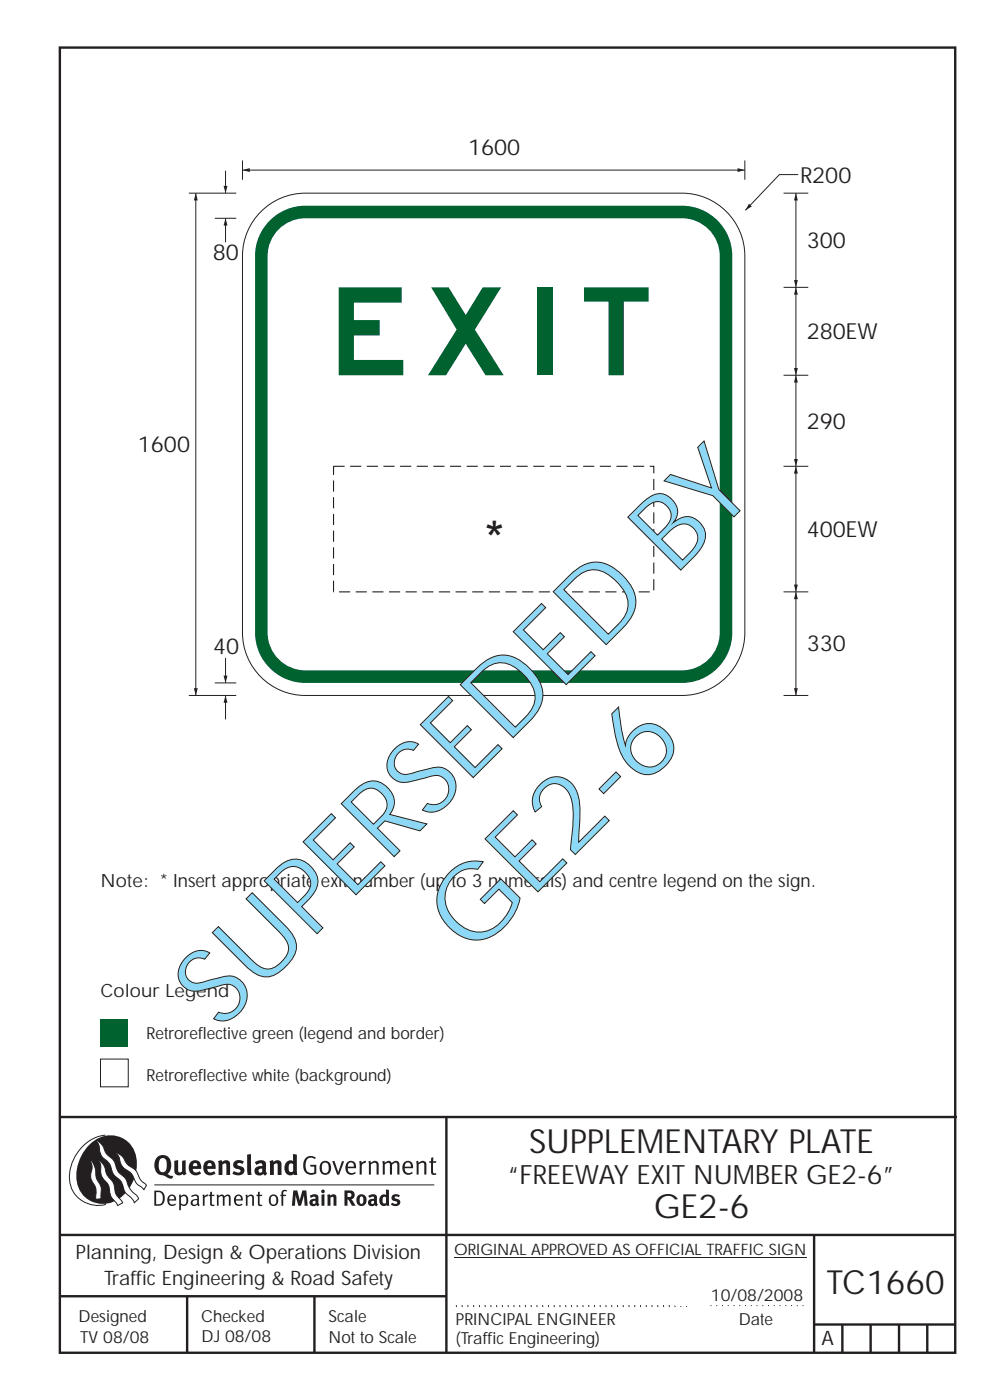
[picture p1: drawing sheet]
<svg xmlns="http://www.w3.org/2000/svg" width="210mm" height="297mm" viewBox="0 0 210 297" stroke-linecap="round" stroke-linejoin="round" font-family="sans-serif">
<g fill="none" stroke="#231f20" stroke-width=".51">
<path d="M12.7 10.1h189.9v276.9h-189.9zM12.7 237h190.3M94.7 236.9v50.1M12.7 262h190M12.7 275h82M39.7 275v12M66.7 275v12M172.7 262v25M172.7 281h30M178.7 281v6M184.7 281v6M190.7 281v6"/>
<path d="M196.7 281v6"/>
</g>
<path d="M96.7 277h46.5M96.7 277.2h49.6M150.7 277h20" fill="none" stroke="#231f20" stroke-width=".21" stroke-dasharray=".2 1" stroke-linecap="butt"/>
<path d="M96.3 266.7h74.7" fill="none" stroke="#231f20" stroke-width=".21"/>
<path d="M21.3 216.2h5.9v5.9h-5.9z" fill-rule="evenodd" fill="#00622f"/>
<path d="M21.3 224.7h5.9v5.9h-5.9z" fill-rule="evenodd" fill="#fff" stroke="#231f20" stroke-width=".21"/>
<g fill="#231f20">
<path d="M64.9 245.6a1.61 1.61 0 0 1 2.1 0l-.2 .3a1.17 1.17 0 0 0-1.4-.2 1.17 1.17 0 0 0-.6 1.3 1.42 1.42 0 0 0 1.2 1.8l.7-.1v-1.2h-.8l-.1-.4h1.3v1.8a1.82 1.82 0 0 1-2.2 0 1.82 1.82 0 0 1-.6-2.1l.2-.7z" fill-rule="evenodd"/>
<path d="M68.2 246.5a1.77 1.77 0 0 0 .4 2.7 1.39 1.39 0 0 0 1.4-.5 1.39 1.39 0 0 0 .2-1.5 1.19 1.19 0 0 0-2-.7zM68.5 246.8a.83 .83 0 0 1 1 .1 .83 .83 0 0 1 .2 .9 .75 .75 0 0 1-.6 1.1 .75 .75 0 0 1-.8-.9v-.9z" fill-rule="evenodd"/>
<path d="M70.5 246.3h.4l.8 2.4 .8-2.4h.5l-1.1 2.9h-.4z" fill-rule="evenodd"/>
<path d="M73.6 246.7a1.74 1.74 0 0 0 .5 2.5l.9-.1 .5-.2-.2-.3a.89 .89 0 0 1-1.1 .2 .89 .89 0 0 1-.4-1h1.7a1.15 1.15 0 0 0-.4-1.4 1.15 1.15 0 0 0-1.5 .3zM74 246.8a.67 .67 0 0 1 .8-.1 .67 .67 0 0 1 .3 .8h-1.3z" fill-rule="evenodd"/>
<path d="M76.2 246.4l.4-.1 .1 .4 .5-.4h.5l-.2 .5a.61 .61 0 0 0-.8 .6v1.8h-.4z" fill-rule="evenodd"/>
<path d="M78.1 246.4l.5-.1 .1 .4a.89 .89 0 0 1 .9-.4 .89 .89 0 0 1 .7 .7v2.2h-.4v-2.2l-.1-.2-.3-.1-.8 .3v2.2h-.4z" fill-rule="evenodd"/>
<path d="M81.1 246.4l.4-.1 .1 .4a.83 .83 0 0 1 .8-.4 .83 .83 0 0 1 .7 .4 .86 .86 0 0 1 .9-.4 .86 .86 0 0 1 .7 .7v2.2h-.4l-.1-2.4a.5 .5 0 0 0-.8 .1l-.2 .2v2.1h-.5v-2.3l-.4-.2-.7 .3v2.2h-.4z" fill-rule="evenodd"/>
<path d="M85.7 246.7a1.74 1.74 0 0 0 .5 2.5l.9-.1 .5-.2-.2-.3a.89 .89 0 0 1-1.1 .2 .89 .89 0 0 1-.4-1h1.7a1.15 1.15 0 0 0-.5-1.4 1.15 1.15 0 0 0-1.4 .3zM86 246.8a.67 .67 0 0 1 .9-.1 .67 .67 0 0 1 .3 .8h-1.3z" fill-rule="evenodd"/>
<path d="M88.3 246.4l.4-.1 .1 .4a.89 .89 0 0 1 .9-.4 .89 .89 0 0 1 .7 .7v2.2h-.4v-2.2l-.1-.2-.3-.1-.8 .3v2.2h-.4z" fill-rule="evenodd"/>
<path d="M91.5 245.6l.4-.1v.8h.7l-.2 .4h-.5v2.1l.1 .1h.5l.1 .3a.71 .71 0 0 1-1.2-.6v-1.9h-.3v-.4h.3z" fill-rule="evenodd"/>
<path d="M37 246.3l.8-.2v2a.46 .46 0 0 0 .2 .6 .46 .46 0 0 0 .6-.2v-2.2l.8-.2v2.4l.2 .5-.6 .3-.2-.3a1.03 1.03 0 0 1-1.2 .3 1.03 1.03 0 0 1-.6-1.1z" fill-rule="evenodd"/>
<path d="M40.4 246.5a1.64 1.64 0 0 0 0 2.3 1.64 1.64 0 0 0 2.3 .1l-.4-.4a.78 .78 0 0 1-.9 .2 .78 .78 0 0 1-.5-.7h1.8a1.37 1.37 0 0 0-.6-1.7 1.37 1.37 0 0 0-1.7 .2zM41 246.9a.48 .48 0 0 1 .7-.1 .48 .48 0 0 1 .2 .6h-1z" fill-rule="evenodd"/>
<path d="M43.5 246.5a1.65 1.65 0 0 0-.2 2 1.65 1.65 0 0 0 1.9 .7l.5-.3-.3-.4a.78 .78 0 0 1-.9 .3 .78 .78 0 0 1-.5-.8h1.8a1.37 1.37 0 0 0-.6-1.7 1.37 1.37 0 0 0-1.7 .2zM44.1 246.9a.48 .48 0 0 1 .6-.1 .48 .48 0 0 1 .2 .6h-.9z" fill-rule="evenodd"/>
<path d="M46.3 246.3l.7-.2 .1 .4a.95 .95 0 0 1 1-.3 .95 .95 0 0 1 .7 .8v2.3h-.8v-2.3l-.3-.2-.5 .3v2.2h-.8z" fill-rule="evenodd"/>
<path d="M49.7 246.5a1.73 1.73 0 0 1 2-.1l-.2 .5-.6-.2a.42 .42 0 0 0-.6 .3l.2 .2a1.23 1.23 0 0 1 1.4 1.1 1.47 1.47 0 0 1-2.3 .9l-.3-.2 .3-.6 .7 .3a.47 .47 0 0 0 .7-.3 .87 .87 0 0 0-1-.5l-.4-.2-.1-.4z" fill-rule="evenodd"/>
<path d="M54.1 246.5l.3 .6 .3-.2a.62 .62 0 0 1 .9 .1v.4a1.21 1.21 0 0 0-1.3 .3 1.21 1.21 0 0 0-.2 1.3 1.19 1.19 0 0 0 1.7 0l.5 .4 .4-.5-.3-.3v-1.4a.96 .96 0 0 0-1.3-1.1zM55 248l.6-.1v.7a.43 .43 0 0 1-.6 .1 .43 .43 0 0 1 0-.7z" fill-rule="evenodd"/>
<path d="M57.2 246.3l.7-.2 .1 .4a.95 .95 0 0 1 1-.3 .95 .95 0 0 1 .7 .8v2.3h-.8v-2.3l-.3-.2-.5 .3v2.2h-.8z" fill-rule="evenodd"/>
<path d="M62.2 244.8v1.5a1.29 1.29 0 0 0-1.4 .2 1.29 1.29 0 0 0-.5 1.3 1.24 1.24 0 0 0 .5 1.3 1.24 1.24 0 0 0 1.5 0l.1 .2h.7l-.1-4.4zM61.5 246.9l.4-.1 .3 .2v1.5l-.3 .1a.48 .48 0 0 1-.6-.4 1.52 1.52 0 0 1 .2-1.3z" fill-rule="evenodd"/>
<path d="M52.4 245l.8-.2 .2 4.5h-.8l-.1-.2z" fill-rule="evenodd"/>
</g>
<path d="M22.4 240.8a9 9 0 0 0-7.4 10.9 6.2 6.2 0 0 0 7.5 3.8M32.7 251.4h59.4" fill="none" stroke="#231f20" stroke-width=".21"/>
<path d="M19.1 242.7a5.7 5.7 0 0 1 6.5-1.4 5.7 5.7 0 0 1 3.4 5.7 8.6 8.6 0 0 1-6.2 8.3 5.7 5.7 0 0 1-6.5-7 9.9 9.9 0 0 1 2.8-5.6z" fill-rule="evenodd" fill="#231f20"/>
<path d="M24.4 244.5a3.1 3.1 0 0 1 2.3 2.2l.8 .7a3.2 3.2 0 0 1 2 2.4l.4 .6 1.2 1.1-.6 .9-.2-.3a3.5 3.5 0 0 1-1.9-2.1 3.8 3.8 0 0 0-2.1-2.2 3.5 3.5 0 0 1-1-2.2zM20.4 241.9a3.4 3.4 0 0 1 1.9 2.4l.7 .9a3.3 3.3 0 0 1 1.7 2.6 4.4 4.4 0 0 0 1.7 2l.3 .3a6.1 6.1 0 0 0 2.5 3.7l.2 .5-.9 .9a6.1 6.1 0 0 0-1.9-2.3l-.4-.7a3.6 3.6 0 0 0-1.9-2.8l-.6-1a3.6 3.6 0 0 0-1.9-2.8 3.7 3.7 0 0 1-.8-2.4zM21 246.1a3.4 3.4 0 0 1 1.5 2.7l.6 1a3.8 3.8 0 0 1 1.4 3.1l.3 .7 1.2 1.6-1 .5-.5-.7a3.2 3.2 0 0 1-1.3-2.8 4.3 4.3 0 0 0-1.4-2.2 4.7 4.7 0 0 1-.5-3zM19.2 246.1a5.1 5.1 0 0 1 1.2 3.7l.3 .7a3.1 3.1 0 0 1 .7 2.9l.1 .9-1.1 .2-.1-.8a3.5 3.5 0 0 0-.9-3.3 3.6 3.6 0 0 1 .1-2.5z" fill-rule="evenodd" fill="#fff" stroke="#231f20" stroke-width=".21"/>
<g fill="#231f20">
<path d="M33.4 245.5a2.51 2.51 0 0 0 .4 3.7l.8 .1a2.78 2.78 0 0 0 2 .7l.2-.6h-.6l-.7-.3a2.56 2.56 0 0 0 0-3.8 1.83 1.83 0 0 0-2.1 .2zM34 245.8a.87 .87 0 0 1 1 .1 .87 .87 0 0 1 .4 .9v.4a1.17 1.17 0 0 1-.9 1.5l-.3-.1a2.38 2.38 0 0 1-.2-2.8z" fill-rule="evenodd"/>
<path d="M33.1 252.9v2.6a1.12 1.12 0 0 0 1.2-.3 1.12 1.12 0 0 0 .2-1.2l-.1-.5-.3-.5zM32.7 252.6h1.1a1.67 1.67 0 0 1 1.2 1.6 1.67 1.67 0 0 1-1.3 1.6h-1zM36.1 253.9l-.2 .5h1.1a.55 .55 0 0 0-.3-.6 .55 .55 0 0 0-.6 .1zM35.8 253.7a.95 .95 0 0 1 1.2-.1 .95 .95 0 0 1 .4 1.1h-1.5a.72 .72 0 0 0 .4 .8 .72 .72 0 0 0 .9-.2l.1 .3a1.15 1.15 0 0 1-1.5 0 1.15 1.15 0 0 1-.2-1.5zM38.4 254.1v1.1a.7 .7 0 0 0 .9 .2 .7 .7 0 0 0 .2-.9 .61 .61 0 0 0-.4-.7 .61 .61 0 0 0-.7 .3zM38 253.5l.3-.1 .1 .4a.95 .95 0 0 1 1.2-.2 .95 .95 0 0 1 .3 1.2 .92 .92 0 0 1-.5 .9 .92 .92 0 0 1-1-.1v1.1l-.4 .1zM40.9 254.8a.5 .5 0 0 0 .2 .8 .5 .5 0 0 0 .7-.4v-.6zM40.5 253.7a1 1 0 0 1 1.7 .3v1.4l.2 .2-.2 .3-.3-.4a.78 .78 0 0 1-1.4 0 .78 .78 0 0 1 .8-1.1h.5a.58 .58 0 0 0-.3-.7 .58 .58 0 0 0-.7 .2zM43 253.5l.3-.1 .1 .4 .3-.3 .5-.1-.2 .4a.52 .52 0 0 0-.6 .5v1.5h-.4zM44.6 252.9l.4-.1-.1 .7h.6l-.1 .2h-.5v1.5a.35 .35 0 0 0 .6 .3v.3a.57 .57 0 0 1-.6 .1 .57 .57 0 0 1-.3-.6v-1.6h-.3v-.2h.3zM45.9 253.5l.4-.1 .1 .4 .2-.2a.64 .64 0 0 1 1 .2 .7 .7 0 0 1 .8-.4 .7 .7 0 0 1 .5 .6v1.8h-.4v-1.7l-.2-.4-.7 .4v1.7h-.3v-1.7a.38 .38 0 0 0-.3-.4 .38 .38 0 0 0-.5 .2l-.1 .2v1.7h-.4zM50.2 253.9l-.2 .5h1.1a.55 .55 0 0 0-.2-.6 .55 .55 0 0 0-.7 .1zM49.9 253.7a.95 .95 0 0 1 1.2-.1 .95 .95 0 0 1 .4 1.1h-1.5a.72 .72 0 0 0 .4 .8 .72 .72 0 0 0 .9-.2l.1 .3a1.15 1.15 0 0 1-1.5 0 1.15 1.15 0 0 1-.2-1.5zM52.1 253.5l.3-.1 .1 .4a.72 .72 0 0 1 .8-.4 .72 .72 0 0 1 .6 .6v1.8h-.4v-1.6a.45 .45 0 0 0-.3-.5 .45 .45 0 0 0-.5 .2l-.2 .2v1.7h-.3zM54.7 252.9l.4-.1v.7h.6l-.1 .2h-.5v1.5a.35 .35 0 0 0 .5 .3v.3a.57 .57 0 0 1-.6 .1 .57 .57 0 0 1-.3-.6v-1.6h-.3v-.2h.3zM57.6 253.8l-.2 .8a.65 .65 0 0 0 .3 .8 .65 .65 0 0 0 .8-.2l.1-.1a.93 .93 0 0 0-.7-1.4zM57.3 253.7a1.12 1.12 0 0 1 1.4 0 1.12 1.12 0 0 1 .2 1.5 1.01 1.01 0 0 1-1.2 .6 1.01 1.01 0 0 1-.7-1.2zM59.9 252.6l.5-.2 .5 .1-.2 .3-.3-.1-.3 .2v.6h.6l-.1 .2h-.5v2.1h-.4v-2.1h-.2v-.2h.2zM62.2 252.5l-.3 3.3h.7l.1-2.3 .6 2.3h.5l.7-2.3 .1 2.3h.7l-.3-3.3h-.9l-.5 2.2-.5-2.2zM65.7 253.7l.3 .4a.51 .51 0 0 1 .5-.3 .51 .51 0 0 1 .4 .4v.1a.88 .88 0 0 0-1.1 .3 .88 .88 0 0 0 .2 1.2 .9 .9 0 0 0 1.1-.2l.3 .3 .4-.4-.3-.3v-1a.87 .87 0 0 0-.4-.9 .87 .87 0 0 0-1 .2zM66.4 254.8l.5-.1v.6l-.1 .1h-.3l-.2-.2zM68.2 253.4v2.4h.6v-2.5zM68.1 252.7a.4 .4 0 0 0 .8 0 .4 .4 0 0 0-.8 0zM69.4 253.5l.1 2.3h.6v-1.7a.33 .33 0 0 1 .4-.2 .33 .33 0 0 1 .2 .3v1.6h.7v-1.8a.75 .75 0 0 0-.6-.6 .75 .75 0 0 0-.8 .2v-.3zM73.1 252.5v3.3h.6v-1.4l.3 .3 .7 1.1h.7l-.9-1.4a.94 .94 0 0 0 .7-1 .94 .94 0 0 0-.9-.9zM73.7 253.1a.51 .51 0 0 1 .7 .1 .51 .51 0 0 1-.1 .7h-.6zM75.9 253.7a1.19 1.19 0 0 0-.1 1.7 1.19 1.19 0 0 0 1.7 0 1.19 1.19 0 0 0 0-1.6 1.19 1.19 0 0 0-1.6-.1zM76.5 253.9l.2-.1a.99 .99 0 0 1 0 1.6 1.06 1.06 0 0 1-.2-1.5zM78.1 253.7l.3 .4a.51 .51 0 0 1 .5-.3 .51 .51 0 0 1 .4 .4v.1a.88 .88 0 0 0-1.1 .3 .88 .88 0 0 0 .2 1.2 .9 .9 0 0 0 1.1-.2l.3 .3 .4-.4-.2-.3v-1a.87 .87 0 0 0-.5-.9 .87 .87 0 0 0-1 .2zM78.9 254.8l.4-.1v.6l-.1 .1h-.3l-.2-.2zM81.9 252.3v1.2a1.2 1.2 0 0 0-1.4 .6 1.2 1.2 0 0 0 .2 1.4l.5 .3 .8-.1v.1h.6l-.1-3.4zM81.4 253.9l.5 .1-.1 1.2a.46 .46 0 0 1-.5 0 .46 .46 0 0 1-.2-.6zM83.3 253.5a.79 .79 0 0 0-.2 1 .79 .79 0 0 0 1 .4 .33 .33 0 0 1 0 .5 .33 .33 0 0 1-.5-.1l-.5-.2-.2 .5a1.15 1.15 0 0 0 1.2 .3 1.15 1.15 0 0 0 .8-1 1.49 1.49 0 0 0-1.2-.8 .4 .4 0 0 1 .3-.3 .4 .4 0 0 1 .4 .1l.2 .1 .2-.4a1.47 1.47 0 0 0-1.5-.1z" fill-rule="evenodd"/>
</g>
<path d="M54.9 45.4a13.3 13.3 0 0 1 9.9-4.4h79.9a13.4 13.4 0 0 1 13.3 13.3v79.9a13.4 13.4 0 0 1-13.3 13.3h-79.9a13.4 13.4 0 0 1-13.4-13.3v-79.9a13.3 13.3 0 0 1 3.5-8.9z" fill-rule="evenodd" fill="#fff" stroke="#231f20" stroke-width=".21"/>
<path d="M56.8 47.2a10.6 10.6 0 0 1 8-3.6h79.9a10.7 10.7 0 0 1 10.6 10.7v79.9a10.7 10.7 0 0 1-10.6 10.7h-79.9a10.7 10.7 0 0 1-10.7-10.7v-79.9a10.6 10.6 0 0 1 2.7-7.1z" fill-rule="evenodd" fill="#00622f"/>
<path d="M59.1 48.7a8 8 0 0 1 5.7-2.4h79.9a8 8 0 0 1 8 8v79.9a8 8 0 0 1-8 8h-79.9a8 8 0 0 1-8-8v-79.9a8 8 0 0 1 2.3-5.6z" fill-rule="evenodd" fill="#fff"/>
<path d="M70.8 98.9h67.9v26.7h-67.9z" fill="none" stroke="#231f20" stroke-width=".24" stroke-dasharray="2.4 1.2" stroke-linecap="butt"/>
<path d="M168.8 125.6v21.9" fill="none" stroke="#231f20" stroke-width=".21"/>
<g fill="#231f20">
<path d="M168.4 146h.8l-.4 1.5z"/>
<path d="M168.8 125.6l.4 1.5h-.8z"/>
</g>
<path d="M168.8 98.9v26.7" fill="none" stroke="#231f20" stroke-width=".21"/>
<g fill="#231f20">
<path d="M168.4 124h.8l-.4 1.6z"/>
<path d="M168.8 98.9l.4 1.6h-.8z"/>
</g>
<path d="M158 34v4.1M168.8 79.6v19.3M166.2 125.6h5.3M166.2 147.5h5.3" fill="none" stroke="#231f20" stroke-width=".21"/>
<g fill="#231f20">
<path d="M168.4 97.4h.8l-.4 1.5z"/>
<path d="M168.8 79.6l.4 1.6h-.8z"/>
</g>
<path d="M169.3 37h-4l-7.2 7.6M166.2 41h5.3M166.2 61h5.3" fill="none" stroke="#231f20" stroke-width=".21"/>
<path d="M158.9 43.2l.6 .6-1.4 .8z" fill="#231f20"/>
<path d="M166.2 79.6h5.3M168.8 61v18.6M166.2 98.9h5.3" fill="none" stroke="#231f20" stroke-width=".21"/>
<g fill="#231f20">
<path d="M168.8 61l.4 1.5h-.8z"/>
<path d="M168.4 78.1h.8l-.4 1.5z"/>
</g>
<path d="M168.8 41v20" fill="none" stroke="#231f20" stroke-width=".21"/>
<g fill="#231f20">
<path d="M168.4 59.4h.8l-.4 1.6z"/>
<path d="M168.8 41l.4 1.5h-.8z"/>
</g>
<path d="M51.4 36.1h106.6" fill="none" stroke="#231f20" stroke-width=".21"/>
<g fill="#231f20">
<path d="M156.5 35.7l1.5 .4-1.5 .4z"/>
<path d="M51.4 36.1l1.6-.4v.8z"/>
</g>
<path d="M51.4 34v4.1M47.8 147.5v5.1" fill="none" stroke="#231f20" stroke-width=".21"/>
<path d="M47.8 147.5l.5 1.6h-.9z" fill="#231f20"/>
<path d="M47.8 46.3v5.1M40 147.5h10.1" fill="none" stroke="#231f20" stroke-width=".21"/>
<path d="M47.8 46.3l.5 1.6h-.9z" fill="#231f20"/>
<path d="M47.8 139.6v5.3" fill="none" stroke="#231f20" stroke-width=".21"/>
<path d="M47.4 143.3h.9l-.5 1.6z" fill="#231f20"/>
<path d="M47.8 36.2v4.8" fill="none" stroke="#231f20" stroke-width=".21"/>
<path d="M47.4 39.4h.9l-.5 1.6z" fill="#231f20"/>
<path d="M40 41h10.1M41.5 41v106.5M45.6 46.3h4.5M45.6 144.9h4.5" fill="none" stroke="#231f20" stroke-width=".21"/>
<g fill="#231f20">
<path d="M41.1 146h.8l-.4 1.5z"/>
<path d="M41.5 41l.4 1.5h-.8z"/>
</g>
<g font-size="22.4" fill="#8dd7f7">
<text x="99.9" y="203.4" transform="rotate(-45 99.9 203.4)">GE2-6</text>
<text x="46.7" y="218.7" transform="rotate(-45 46.7 218.7)">SUPERSEDED BY</text>
</g>
<text font-size="18.6" fill="#00622f" x="71.8" y="79.6">EXIT</text>
<text font-size="10.3" fill="#231f20" x="102.9" y="118">*</text>
<g font-size="7.1" fill="#231f20">
<text x="112.2" y="244.7">SUPPLEMENTARY PLATE</text>
<text x="138.7" y="258.4">GE2-6</text>
<text x="175.3" y="274.5">TC1660</text>
</g>
<text font-size="5.6" fill="#231f20" x="107.7" y="251.1">“FREEWAY EXIT NUMBER GE2-6”</text>
<g font-size="4.7" fill="#231f20">
<text x="99.3" y="32.8">1600</text>
<text x="169.8" y="38.8">R200</text>
<text x="171.1" y="52.6">300</text>
<text x="45.1" y="55.2">80</text>
<text x="171.1" y="71.9">280EW</text>
<text x="29.2" y="96">1600</text>
<text x="171.1" y="90.9">290</text>
<text x="171.1" y="113.9">400EW</text>
<text x="45.2" y="138.8">40</text>
<text x="171.1" y="138.2">330</text>
</g>
<g font-size="4.2" fill="#231f20">
<text x="16.1" y="267">Planning, Design &amp; Operations Division</text>
<text x="22.1" y="272.6">Traffic Engineering &amp; Road Safety</text>
<text x="174.3" y="285.4">A</text>
</g>
<g font-size="3.9" fill="#231f20">
<text x="21.3" y="188.2">Note: * Insert appropriate exit number (up to 3 numerals) and centre legend on the sign.</text>
<text x="21.3" y="211.5">Colour Legend</text>
</g>
<g font-size="3.5" fill="#231f20">
<text x="31.1" y="220.4">Retroreflective green (legend and border)</text>
<text x="31.1" y="229.2">Retroreflective white (background)</text>
<text x="16.7" y="280.4">Designed</text>
<text x="42.7" y="280.4">Checked</text>
<text x="69.7" y="280.4">Scale</text>
<text x="96.7" y="281.2">PRINCIPAL ENGINEER</text>
<text x="150.8" y="276.1">10/08/2008</text>
<text x="156.7" y="281">Date</text>
<text x="17" y="284.8">TV 08/08</text>
<text x="42.8" y="284.7">DJ 08/08</text>
<text x="69.7" y="285">Not to Scale</text>
<text x="96.7" y="285.1">(Traffic Engineering)</text>
</g>
<text font-size="3.4" fill="#231f20" x="96.3" y="266.3">ORIGINAL APPROVED AS OFFICIAL TRAFFIC SIGN</text>
</svg>
